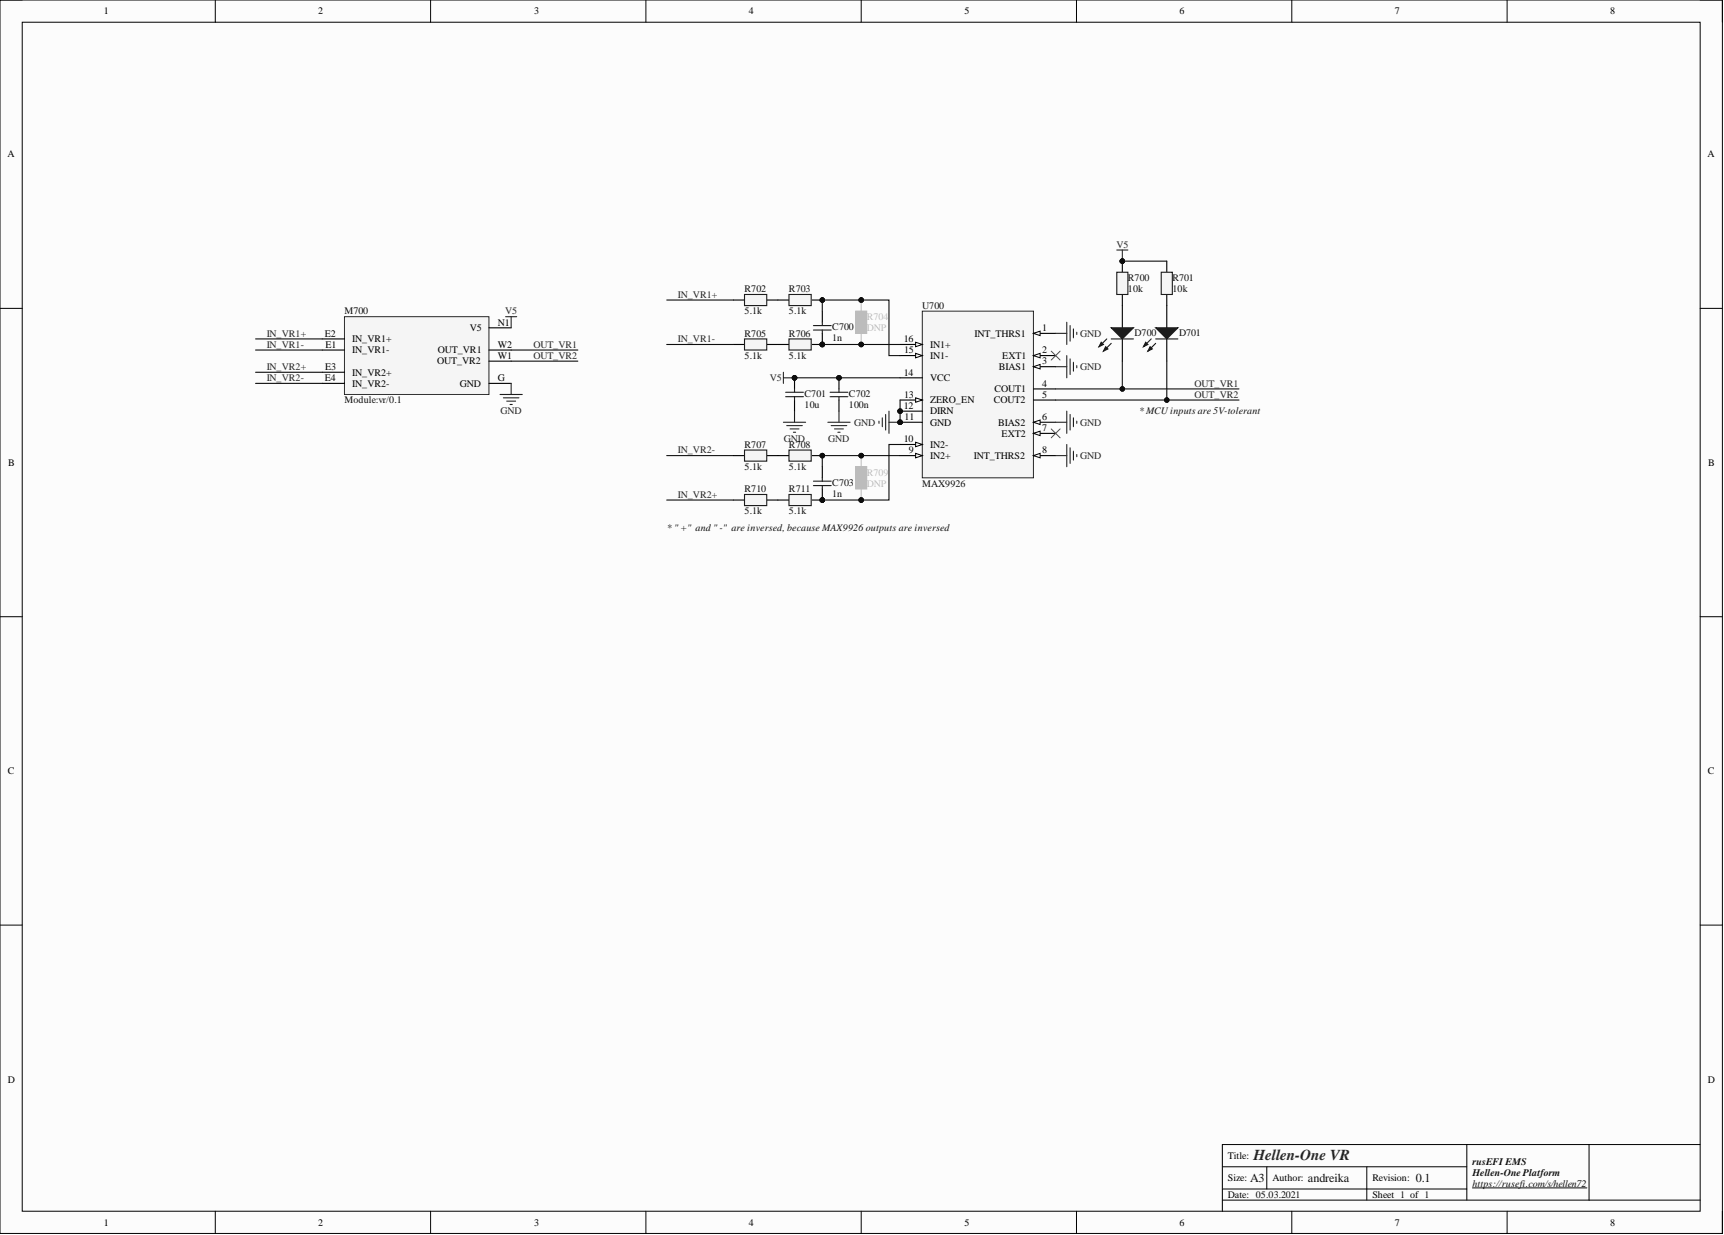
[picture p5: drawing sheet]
<svg xmlns="http://www.w3.org/2000/svg" width="393mm" height="282mm" viewBox="0 0 393 282" stroke-linecap="round" stroke-linejoin="round" font-family="sans-serif">
<path d="M0 0h393v281.5h-393z" fill-rule="evenodd" fill="#fcfcfc"/>
<path d="M0 0h393v281.5h-393z" fill="none" stroke="#000" stroke-width=".23"/>
<path d="M5.1 5.1h382.8v271.3h-382.8z" fill-rule="evenodd" fill="#fcfcfc"/>
<g fill="none" stroke="#000" stroke-width=".23">
<path d="M0 0h5.1M5.1 5.1h382.8v271.3h-382.8zM49.1 0v5.1M98.2 0v5.1M147.4 0v5.1M196.5 0v5.1M245.6 0v5.1M294.7 0v5.1M343.9 0v5.1M387.9 0h5.1v5.1M0 70.4h5.1M387.9 70.4h5.1"/>
<path d="M0 140.8h5.1M387.9 140.8h5.1M0 211.1h5.1M387.9 211.1h5.1M49.1 276.4v5.1M98.2 276.4v5.1M147.4 276.4v5.1M196.5 276.4v5.1M245.6 276.4v5.1M278.9 266.3h55.8M278.9 273.9h109M278.9 271.4h55.8"/>
<path d="M289 266.3v5.1M294.7 276.4v5.1M311.8 266.3v7.6M334.7 261.2v12.7M343.9 276.4v5.1M362.6 261.2v12.7M387.9 261.2h-109v15.2M393 276.4v5.1"/>
</g>
<path d="M335.9 271.1h26.2" fill="none" stroke="#0e0e0e" stroke-width=".23"/>
<path d="M200.5 96.1v.5M201.3 95.4v2M202.1 94.6v3.6M202.8 93.8v5.1M202.8 96.4h2.6" fill="none" stroke="#262626" stroke-width=".25"/>
<circle cx="205.4" cy="96.4" r=".51" fill="#0e0e0e"/>
<circle cx="205.4" cy="96.4" r=".51" fill="none" stroke="#0e0e0e" stroke-width=".23"/>
<path d="M178.7 85v2.5M178.7 86.2h2.6" fill="none" stroke="#262626" stroke-width=".25"/>
<circle cx="181.3" cy="86.2" r=".51" fill="#0e0e0e"/>
<circle cx="181.3" cy="86.2" r=".51" fill="none" stroke="#0e0e0e" stroke-width=".23"/>
<circle cx="187.6" cy="78.6" r=".51" fill="#0e0e0e"/>
<circle cx="187.6" cy="78.6" r=".51" fill="none" stroke="#0e0e0e" stroke-width=".23"/>
<path d="M177.5 78.6h2.5M185.1 78.6h2.5" fill="none" stroke="#000" stroke-width=".25"/>
<circle cx="187.6" cy="78.6" r=".51" fill="#0e0e0e"/>
<circle cx="187.6" cy="78.6" r=".51" fill="none" stroke="#0e0e0e" stroke-width=".23"/>
<path d="M180 77.4h5.1v2.5h-5.1z" fill-rule="evenodd" fill="#f5f5f5"/>
<path d="M180 77.4h5.1v2.5h-5.1z" fill="none" stroke="#1c1c1c" stroke-width=".25"/>
<path d="M152.1 68.5h15.2" fill="none" stroke="#0e0e0e" stroke-width=".25"/>
<circle cx="205.4" cy="96.4" r=".51" fill="#0e0e0e"/>
<circle cx="205.4" cy="96.4" r=".51" fill="none" stroke="#0e0e0e" stroke-width=".23"/>
<circle cx="205.4" cy="93.8" r=".51" fill="#0e0e0e"/>
<circle cx="205.4" cy="93.8" r=".51" fill="none" stroke="#0e0e0e" stroke-width=".23"/>
<path d="M210.4 71h25.4v38.1h-25.4z" fill-rule="evenodd" fill="#f5f5f5"/>
<path d="M210.4 71h25.4v38.1h-25.4z" fill="none" stroke="#262626" stroke-width=".23"/>
<path d="M235.8 76.1h5.1" fill="none" stroke="#000" stroke-width=".25"/>
<path d="M235.8 76.1l1.5-.5v1z" fill="#fbfbfb"/>
<path d="M235.8 76.1l1.5-.5v1z" fill="none" stroke="#000" stroke-width=".23"/>
<path d="M235.8 81.2h5.1" fill="none" stroke="#000" stroke-width=".25"/>
<path d="M235.8 81.2l1.5-.5v1z" fill="#fbfbfb"/>
<path d="M235.8 81.2l1.5-.5v1z" fill="none" stroke="#000" stroke-width=".23"/>
<path d="M235.8 83.7h5.1" fill="none" stroke="#000" stroke-width=".25"/>
<path d="M235.8 83.7l1.5-.5v1z" fill="#fbfbfb"/>
<path d="M235.8 83.7l1.5-.5v1z" fill="none" stroke="#000" stroke-width=".23"/>
<path d="M235.8 88.8h5.1M235.8 91.3h5.1M235.8 96.4h5.1" fill="none" stroke="#000" stroke-width=".25"/>
<path d="M235.8 96.4l1.5-.5v1z" fill="#fbfbfb"/>
<path d="M235.8 96.4l1.5-.5v1z" fill="none" stroke="#000" stroke-width=".23"/>
<path d="M235.8 98.9h5.1" fill="none" stroke="#000" stroke-width=".25"/>
<path d="M235.8 98.9l1.5-.5v1z" fill="#fbfbfb"/>
<path d="M235.8 98.9l1.5-.5v1z" fill="none" stroke="#000" stroke-width=".23"/>
<path d="M235.8 104h5.1" fill="none" stroke="#000" stroke-width=".25"/>
<path d="M235.8 104l1.5-.5v1z" fill="#fbfbfb"/>
<path d="M235.8 104l1.5-.5v1z" fill="none" stroke="#000" stroke-width=".23"/>
<path d="M205.4 104h5" fill="none" stroke="#000" stroke-width=".25"/>
<path d="M208.9 103.5l1.5 .5-1.5 .5z" fill="#fbfbfb"/>
<path d="M208.9 103.5l1.5 .5-1.5 .5z" fill="none" stroke="#000" stroke-width=".23"/>
<path d="M205.4 101.4h5" fill="none" stroke="#000" stroke-width=".25"/>
<path d="M208.9 100.9l1.5 .5-1.5 .6z" fill="#fbfbfb"/>
<path d="M208.9 100.9l1.5 .5-1.5 .6z" fill="none" stroke="#000" stroke-width=".23"/>
<path d="M205.4 96.4h5" fill="none" stroke="#000" stroke-width=".25"/>
<circle cx="205.4" cy="96.4" r=".51" fill="#0e0e0e"/>
<circle cx="205.4" cy="96.4" r=".51" fill="none" stroke="#0e0e0e" stroke-width=".23"/>
<path d="M205.4 93.8h5" fill="none" stroke="#000" stroke-width=".25"/>
<circle cx="205.4" cy="93.8" r=".51" fill="#0e0e0e"/>
<circle cx="205.4" cy="93.8" r=".51" fill="none" stroke="#0e0e0e" stroke-width=".23"/>
<path d="M205.4 91.3h5" fill="none" stroke="#000" stroke-width=".25"/>
<path d="M208.9 90.8l1.5 .5-1.5 .5z" fill="#fbfbfb"/>
<path d="M208.9 90.8l1.5 .5-1.5 .5z" fill="none" stroke="#000" stroke-width=".23"/>
<path d="M205.4 86.2h5M205.4 81.2h5" fill="none" stroke="#000" stroke-width=".25"/>
<path d="M208.9 80.7l1.5 .5-1.5 .5z" fill="#fbfbfb"/>
<path d="M208.9 80.7l1.5 .5-1.5 .5z" fill="none" stroke="#000" stroke-width=".23"/>
<path d="M205.4 78.6h5" fill="none" stroke="#000" stroke-width=".25"/>
<path d="M208.9 78.1l1.5 .5-1.5 .5z" fill="#fbfbfb"/>
<path d="M208.9 78.1l1.5 .5-1.5 .5z" fill="none" stroke="#000" stroke-width=".23"/>
<path d="M167.3 78.6h2.6M174.9 78.6h2.6" fill="none" stroke="#000" stroke-width=".25"/>
<path d="M169.9 77.4h5v2.5h-5z" fill-rule="evenodd" fill="#f5f5f5"/>
<path d="M169.9 77.4h5v2.5h-5z" fill="none" stroke="#1c1c1c" stroke-width=".25"/>
<circle cx="196.5" cy="78.6" r=".51" fill="#0e0e0e"/>
<circle cx="196.5" cy="78.6" r=".51" fill="none" stroke="#0e0e0e" stroke-width=".23"/>
<circle cx="196.5" cy="68.5" r=".51" fill="#0e0e0e"/>
<circle cx="196.5" cy="68.5" r=".51" fill="none" stroke="#0e0e0e" stroke-width=".23"/>
<path d="M196.5 76.1v2.5" fill="none" stroke="#bebebe" stroke-width=".25"/>
<circle cx="196.5" cy="78.6" r=".51" fill="#0e0e0e"/>
<circle cx="196.5" cy="78.6" r=".51" fill="none" stroke="#0e0e0e" stroke-width=".23"/>
<path d="M196.5 68.5v2.5" fill="none" stroke="#bebebe" stroke-width=".25"/>
<circle cx="196.5" cy="68.5" r=".51" fill="#0e0e0e"/>
<circle cx="196.5" cy="68.5" r=".51" fill="none" stroke="#0e0e0e" stroke-width=".23"/>
<path d="M195.2 71h2.6v5.1h-2.6z" fill-rule="evenodd" fill="#bebebe"/>
<path d="M195.2 71h2.6v5.1h-2.6z" fill="none" stroke="#bebebe" stroke-width=".25"/>
<circle cx="187.6" cy="68.5" r=".51" fill="#0e0e0e"/>
<circle cx="187.6" cy="68.5" r=".51" fill="none" stroke="#0e0e0e" stroke-width=".23"/>
<path d="M177.5 68.5h2.5M185.1 68.5h2.5" fill="none" stroke="#000" stroke-width=".25"/>
<circle cx="187.6" cy="68.5" r=".51" fill="#0e0e0e"/>
<circle cx="187.6" cy="68.5" r=".51" fill="none" stroke="#0e0e0e" stroke-width=".23"/>
<path d="M180 67.2h5.1v2.5h-5.1z" fill-rule="evenodd" fill="#f5f5f5"/>
<path d="M180 67.2h5.1v2.5h-5.1z" fill="none" stroke="#1c1c1c" stroke-width=".25"/>
<path d="M167.3 68.5h2.6M174.9 68.5h2.6" fill="none" stroke="#000" stroke-width=".25"/>
<path d="M169.9 67.2h5v2.5h-5z" fill-rule="evenodd" fill="#f5f5f5"/>
<path d="M169.9 67.2h5v2.5h-5z" fill="none" stroke="#1c1c1c" stroke-width=".25"/>
<circle cx="187.6" cy="78.6" r=".51" fill="#0e0e0e"/>
<circle cx="187.6" cy="78.6" r=".51" fill="none" stroke="#0e0e0e" stroke-width=".23"/>
<path d="M187.6 71v2.5M187.6 76.1v2.5" fill="none" stroke="#000" stroke-width=".25"/>
<circle cx="187.6" cy="78.6" r=".51" fill="#0e0e0e"/>
<circle cx="187.6" cy="78.6" r=".51" fill="none" stroke="#0e0e0e" stroke-width=".23"/>
<path d="M185.6 75.3h4M185.6 74.3h4M187.6 73.5v.8M187.6 75.3v.8" fill="none" stroke="#1c1c1c" stroke-width=".25"/>
<path d="M187.6 71v-2.5h15.2v12.7h2.6" fill="none" stroke="#0e0e0e" stroke-width=".25"/>
<circle cx="187.6" cy="68.5" r=".51" fill="#0e0e0e"/>
<circle cx="187.6" cy="68.5" r=".51" fill="none" stroke="#0e0e0e" stroke-width=".23"/>
<circle cx="196.5" cy="68.5" r=".51" fill="#0e0e0e"/>
<circle cx="196.5" cy="68.5" r=".51" fill="none" stroke="#0e0e0e" stroke-width=".23"/>
<path d="M187.6 78.6h17.8" fill="none" stroke="#0e0e0e" stroke-width=".25"/>
<circle cx="196.5" cy="78.6" r=".51" fill="#0e0e0e"/>
<circle cx="196.5" cy="78.6" r=".51" fill="none" stroke="#0e0e0e" stroke-width=".23"/>
<circle cx="187.6" cy="78.6" r=".51" fill="#0e0e0e"/>
<circle cx="187.6" cy="78.6" r=".51" fill="none" stroke="#0e0e0e" stroke-width=".23"/>
<path d="M152.1 78.6h15.2M205.4 91.3v5.1" fill="none" stroke="#0e0e0e" stroke-width=".25"/>
<circle cx="205.4" cy="96.4" r=".51" fill="#0e0e0e"/>
<circle cx="205.4" cy="96.4" r=".51" fill="none" stroke="#0e0e0e" stroke-width=".23"/>
<circle cx="205.4" cy="93.8" r=".51" fill="#0e0e0e"/>
<circle cx="205.4" cy="93.8" r=".51" fill="none" stroke="#0e0e0e" stroke-width=".23"/>
<circle cx="191.4" cy="86.2" r=".51" fill="#0e0e0e"/>
<circle cx="191.4" cy="86.2" r=".51" fill="none" stroke="#0e0e0e" stroke-width=".23"/>
<path d="M191.4 86.2v2.6" fill="none" stroke="#000" stroke-width=".25"/>
<circle cx="191.4" cy="86.2" r=".51" fill="#0e0e0e"/>
<circle cx="191.4" cy="86.2" r=".51" fill="none" stroke="#0e0e0e" stroke-width=".23"/>
<path d="M191.4 91.3v2.5" fill="none" stroke="#000" stroke-width=".25"/>
<path d="M189.4 90.5h4M189.4 89.5h4M191.4 88.8v.7M191.4 90.5v.8" fill="none" stroke="#1c1c1c" stroke-width=".25"/>
<circle cx="181.3" cy="86.2" r=".51" fill="#0e0e0e"/>
<circle cx="181.3" cy="86.2" r=".51" fill="none" stroke="#0e0e0e" stroke-width=".23"/>
<path d="M181.3 86.2v2.6" fill="none" stroke="#000" stroke-width=".25"/>
<circle cx="181.3" cy="86.2" r=".51" fill="#0e0e0e"/>
<circle cx="181.3" cy="86.2" r=".51" fill="none" stroke="#0e0e0e" stroke-width=".23"/>
<path d="M181.3 91.3v2.5" fill="none" stroke="#000" stroke-width=".25"/>
<path d="M179.2 90.5h4.1M179.2 89.5h4.1M181.3 88.8v.7M181.3 90.5v.8" fill="none" stroke="#1c1c1c" stroke-width=".25"/>
<path d="M181.3 86.2h24.1" fill="none" stroke="#0e0e0e" stroke-width=".25"/>
<circle cx="191.4" cy="86.2" r=".51" fill="#0e0e0e"/>
<circle cx="191.4" cy="86.2" r=".51" fill="none" stroke="#0e0e0e" stroke-width=".23"/>
<circle cx="181.3" cy="86.2" r=".51" fill="#0e0e0e"/>
<circle cx="181.3" cy="86.2" r=".51" fill="none" stroke="#0e0e0e" stroke-width=".23"/>
<path d="M178.7 96.4h5.1M179.5 97.1h3.6M180.3 97.9h2M181 98.7h.5M181.3 93.8v2.6M188.9 96.4h5.1M189.6 97.1h3.6M190.4 97.9h2M191.2 98.7h.5M191.4 93.8v2.6" fill="none" stroke="#262626" stroke-width=".25"/>
<circle cx="187.6" cy="114.1" r=".51" fill="#0e0e0e"/>
<circle cx="187.6" cy="114.1" r=".51" fill="none" stroke="#0e0e0e" stroke-width=".23"/>
<path d="M177.5 114.1h2.5M185.1 114.1h2.5" fill="none" stroke="#000" stroke-width=".25"/>
<circle cx="187.6" cy="114.1" r=".51" fill="#0e0e0e"/>
<circle cx="187.6" cy="114.1" r=".51" fill="none" stroke="#0e0e0e" stroke-width=".23"/>
<path d="M180 112.9h5.1v2.5h-5.1z" fill-rule="evenodd" fill="#f5f5f5"/>
<path d="M180 112.9h5.1v2.5h-5.1z" fill="none" stroke="#1c1c1c" stroke-width=".25"/>
<path d="M152.1 104h15.2" fill="none" stroke="#0e0e0e" stroke-width=".25"/>
<path d="M167.3 114.1h2.6M174.9 114.1h2.6" fill="none" stroke="#000" stroke-width=".25"/>
<path d="M169.9 112.9h5v2.5h-5z" fill-rule="evenodd" fill="#f5f5f5"/>
<path d="M169.9 112.9h5v2.5h-5z" fill="none" stroke="#1c1c1c" stroke-width=".25"/>
<circle cx="196.5" cy="114.1" r=".51" fill="#0e0e0e"/>
<circle cx="196.5" cy="114.1" r=".51" fill="none" stroke="#0e0e0e" stroke-width=".23"/>
<circle cx="196.5" cy="104" r=".51" fill="#0e0e0e"/>
<circle cx="196.5" cy="104" r=".51" fill="none" stroke="#0e0e0e" stroke-width=".23"/>
<path d="M196.5 111.6v2.5" fill="none" stroke="#bebebe" stroke-width=".25"/>
<circle cx="196.5" cy="114.1" r=".51" fill="#0e0e0e"/>
<circle cx="196.5" cy="114.1" r=".51" fill="none" stroke="#0e0e0e" stroke-width=".23"/>
<path d="M196.5 104v2.5" fill="none" stroke="#bebebe" stroke-width=".25"/>
<circle cx="196.5" cy="104" r=".51" fill="#0e0e0e"/>
<circle cx="196.5" cy="104" r=".51" fill="none" stroke="#0e0e0e" stroke-width=".23"/>
<path d="M195.2 106.5h2.6v5.1h-2.6z" fill-rule="evenodd" fill="#bebebe"/>
<path d="M195.2 106.5h2.6v5.1h-2.6z" fill="none" stroke="#bebebe" stroke-width=".25"/>
<circle cx="187.6" cy="104" r=".51" fill="#0e0e0e"/>
<circle cx="187.6" cy="104" r=".51" fill="none" stroke="#0e0e0e" stroke-width=".23"/>
<path d="M177.5 104h2.5M185.1 104h2.5" fill="none" stroke="#000" stroke-width=".25"/>
<circle cx="187.6" cy="104" r=".51" fill="#0e0e0e"/>
<circle cx="187.6" cy="104" r=".51" fill="none" stroke="#0e0e0e" stroke-width=".23"/>
<path d="M180 102.7h5.1v2.6h-5.1z" fill-rule="evenodd" fill="#f5f5f5"/>
<path d="M180 102.7h5.1v2.6h-5.1z" fill="none" stroke="#1c1c1c" stroke-width=".25"/>
<path d="M167.3 104h2.6M174.9 104h2.6" fill="none" stroke="#000" stroke-width=".25"/>
<path d="M169.9 102.7h5v2.6h-5z" fill-rule="evenodd" fill="#f5f5f5"/>
<path d="M169.9 102.7h5v2.6h-5z" fill="none" stroke="#1c1c1c" stroke-width=".25"/>
<circle cx="187.6" cy="114.1" r=".51" fill="#0e0e0e"/>
<circle cx="187.6" cy="114.1" r=".51" fill="none" stroke="#0e0e0e" stroke-width=".23"/>
<path d="M187.6 106.5v2.6M187.6 111.6v2.5" fill="none" stroke="#000" stroke-width=".25"/>
<circle cx="187.6" cy="114.1" r=".51" fill="#0e0e0e"/>
<circle cx="187.6" cy="114.1" r=".51" fill="none" stroke="#0e0e0e" stroke-width=".23"/>
<path d="M185.6 110.8h4M185.6 109.8h4M187.6 109.1v.7M187.6 110.8v.8" fill="none" stroke="#1c1c1c" stroke-width=".25"/>
<path d="M152.1 114.1h15.2M205.4 101.4h-2.6v12.7h-15.2" fill="none" stroke="#0e0e0e" stroke-width=".25"/>
<circle cx="196.5" cy="114.1" r=".51" fill="#0e0e0e"/>
<circle cx="196.5" cy="114.1" r=".51" fill="none" stroke="#0e0e0e" stroke-width=".23"/>
<circle cx="187.6" cy="114.1" r=".51" fill="#0e0e0e"/>
<circle cx="187.6" cy="114.1" r=".51" fill="none" stroke="#0e0e0e" stroke-width=".23"/>
<path d="M205.4 104h-17.8v2.5" fill="none" stroke="#0e0e0e" stroke-width=".25"/>
<circle cx="187.6" cy="104" r=".51" fill="#0e0e0e"/>
<circle cx="187.6" cy="104" r=".51" fill="none" stroke="#0e0e0e" stroke-width=".23"/>
<circle cx="196.5" cy="104" r=".51" fill="#0e0e0e"/>
<circle cx="196.5" cy="104" r=".51" fill="none" stroke="#0e0e0e" stroke-width=".23"/>
<g fill="none" stroke="#262626" stroke-width=".25">
<path d="M240.9 76.1h2.5M243.4 73.5v5.1M244.2 74.3v3.6M244.9 75.1v2M245.7 75.8v.5M240.9 83.7h2.5M240.9 96.4h2.5M243.4 81.2v5M243.4 93.8v5.1M244.2 81.9v3.6M244.2 94.6v3.6M244.9 82.7v2"/>
<path d="M244.9 95.4v2M245.7 83.4v.5M245.7 96.1v.5M240.9 104h2.5M243.4 101.4v5.1M244.2 102.2v3.6M244.9 103v2M245.7 103.7v.5"/>
</g>
<path d="M239.8 97.9l2.1 2M239.8 80.1l2.1 2.1M241.9 97.9l-2.1 2M241.9 80.1l-2.1 2.1" fill="none" stroke="#4c4c4c" stroke-width=".23"/>
<path d="M240.9 88.8h41.8" fill="none" stroke="#0e0e0e" stroke-width=".25"/>
<circle cx="256.1" cy="88.8" r=".51" fill="#0e0e0e"/>
<circle cx="256.1" cy="88.8" r=".51" fill="none" stroke="#0e0e0e" stroke-width=".23"/>
<path d="M240.9 91.3h41.8" fill="none" stroke="#0e0e0e" stroke-width=".25"/>
<circle cx="266.2" cy="91.3" r=".51" fill="#0e0e0e"/>
<circle cx="266.2" cy="91.3" r=".51" fill="none" stroke="#0e0e0e" stroke-width=".23"/>
<path d="M256.1 69.7v5.1M256.1 77.4v5" fill="none" stroke="#000" stroke-width=".25"/>
<path d="M253.5 74.8h5.1l-2.5 2.6z" fill="#1c1c1c"/>
<path d="M252.5 77.4l-1.8 1.7M253.5 74.8h5.1l-2.5 2.6zM253.5 78.4l-1.7 1.7" fill="none" stroke="#1c1c1c" stroke-width=".25"/>
<path d="M252.3 79.1l.5 .5-1 .5z" fill="#1c1c1c"/>
<path d="M252.3 79.1l.5 .5-1 .5z" fill="none" stroke="#1c1c1c" stroke-width=".25"/>
<path d="M251.3 78.1l.5 .5-1.1 .5z" fill="#1c1c1c"/>
<path d="M251.3 78.1l.5 .5-1.1 .5zM253.5 77.4h5.1" fill="none" stroke="#1c1c1c" stroke-width=".25"/>
<path d="M266.2 69.7v5.1M266.2 77.4v5" fill="none" stroke="#000" stroke-width=".25"/>
<path d="M263.7 74.8h5l-2.5 2.6z" fill="#1c1c1c"/>
<path d="M262.7 77.4l-1.8 1.7M263.7 74.8h5l-2.5 2.6zM263.7 78.4l-1.8 1.7" fill="none" stroke="#1c1c1c" stroke-width=".25"/>
<path d="M262.4 79.1l.5 .5-1 .5z" fill="#1c1c1c"/>
<path d="M262.4 79.1l.5 .5-1 .5z" fill="none" stroke="#1c1c1c" stroke-width=".25"/>
<path d="M261.4 78.1l.5 .5-1 .5z" fill="#1c1c1c"/>
<path d="M261.4 78.1l.5 .5-1 .5zM263.7 77.4h5" fill="none" stroke="#1c1c1c" stroke-width=".25"/>
<circle cx="256.1" cy="59.6" r=".51" fill="#0e0e0e"/>
<circle cx="256.1" cy="59.6" r=".51" fill="none" stroke="#0e0e0e" stroke-width=".23"/>
<path d="M256.1 59.6v2.5M256.1 67.2v2.5" fill="none" stroke="#000" stroke-width=".25"/>
<circle cx="256.1" cy="59.6" r=".51" fill="#0e0e0e"/>
<circle cx="256.1" cy="59.6" r=".51" fill="none" stroke="#0e0e0e" stroke-width=".23"/>
<path d="M254.8 62.1h2.5v5.1h-2.5z" fill-rule="evenodd" fill="#f5f5f5"/>
<path d="M254.8 62.1h2.5v5.1h-2.5z" fill="none" stroke="#1c1c1c" stroke-width=".25"/>
<path d="M266.2 59.6v2.5M266.2 67.2v2.5" fill="none" stroke="#000" stroke-width=".25"/>
<path d="M264.9 62.1h2.6v5.1h-2.6z" fill-rule="evenodd" fill="#f5f5f5"/>
<path d="M264.9 62.1h2.6v5.1h-2.6z" fill="none" stroke="#1c1c1c" stroke-width=".25"/>
<path d="M256.1 82.4v6.4" fill="none" stroke="#0e0e0e" stroke-width=".25"/>
<circle cx="256.1" cy="88.8" r=".51" fill="#0e0e0e"/>
<circle cx="256.1" cy="88.8" r=".51" fill="none" stroke="#0e0e0e" stroke-width=".23"/>
<path d="M266.2 82.4v8.9" fill="none" stroke="#0e0e0e" stroke-width=".25"/>
<circle cx="266.2" cy="91.3" r=".51" fill="#0e0e0e"/>
<circle cx="266.2" cy="91.3" r=".51" fill="none" stroke="#0e0e0e" stroke-width=".23"/>
<path d="M254.8 57.1h2.5M256.1 57.1v2.5" fill="none" stroke="#262626" stroke-width=".25"/>
<circle cx="256.1" cy="59.6" r=".51" fill="#0e0e0e"/>
<circle cx="256.1" cy="59.6" r=".51" fill="none" stroke="#0e0e0e" stroke-width=".23"/>
<path d="M256.1 59.6h10.1" fill="none" stroke="#0e0e0e" stroke-width=".25"/>
<circle cx="256.1" cy="59.6" r=".51" fill="#0e0e0e"/>
<circle cx="256.1" cy="59.6" r=".51" fill="none" stroke="#0e0e0e" stroke-width=".23"/>
<path d="M78.6 72.3h33v17.7h-33z" fill-rule="evenodd" fill="#f5f5f5"/>
<path d="M78.6 72.3h33v17.7h-33z" fill="none" stroke="#262626" stroke-width=".23"/>
<path d="M73.5 79.9h5.1M73.5 77.4h5.1M111.6 79.9h5M111.6 74.8h5M73.5 85h5.1M73.5 87.5h5.1M111.6 82.4h5M111.6 87.5h5" fill="none" stroke="#000" stroke-width=".25"/>
<path d="M115.4 72.3h2.5M116.6 72.3v2.5M114.1 90h5.1M114.9 90.8h3.5M115.6 91.6h2M116.4 92.3h.5M116.6 87.5v2.5" fill="none" stroke="#262626" stroke-width=".25"/>
<path d="M58.3 77.4h15.2M58.3 79.9h15.2M116.6 79.9h15.2M58.3 87.5h15.2M58.3 85h15.2M116.6 82.4h15.2" fill="none" stroke="#0e0e0e" stroke-width=".25"/>
<text font-size="3.5" fill="#262626" x="286" y="264.7">Hellen-One VR</text>
<g font-size="2.8" fill="#0e0e0e">
<text x="285.2" y="269.8">A3</text>
<text x="298.4" y="269.8">andreika</text>
<text x="323" y="269.8">0.1</text>
</g>
<g font-size="2.3">
<text x="23.7" y="3.3">1</text>
<text x="72.6" y="3.3">2</text>
<text x="121.9" y="3.3">3</text>
<text x="170.9" y="3.3">4</text>
<text x="220.1" y="3.3">5</text>
<text x="269.1" y="3.3">6</text>
<text x="318.3" y="3.3">7</text>
<text x="367.4" y="3.3">8</text>
<text x="1.7" y="35.9">A</text>
<text x="389.6" y="35.9">A</text>
<text x="74.1" y="76.8">E2</text>
<text x="107.2" y="75.6">V5</text>
<text x="113.6" y="74.3">N1</text>
<text x="222.4" y="76.8">INT_THRS1</text>
<text x="237.8" y="75.6">1</text>
<text x="74.3" y="79.4">E1</text>
<text x="80.4" y="80.7">IN_VR1-</text>
<text x="80.4" y="78.1">IN_VR1+</text>
<text x="99.7" y="83.2">OUT_VR2</text>
<text x="99.9" y="80.7">OUT_VR1</text>
<text x="113.6" y="81.9">W1</text>
<text x="113.6" y="79.4">W2</text>
<text x="206.2" y="78.1">16</text>
<text x="206.3" y="80.7">15</text>
<text x="212.2" y="81.9">IN1-</text>
<text x="212.2" y="79.4">IN1+</text>
<text x="228.7" y="81.9">EXT1</text>
<text x="237.8" y="80.7">2</text>
<text x="237.8" y="83.2">3</text>
<text x="74.1" y="87">E4</text>
<text x="74.2" y="84.5">E3</text>
<text x="80.4" y="85.7">IN_VR2+</text>
<text x="80.4" y="88.3">IN_VR2-</text>
<text x="104.9" y="88.3">GND</text>
<text x="113.6" y="87">G</text>
<text x="206.2" y="85.7">14</text>
<text x="212.2" y="87">VCC</text>
<text x="226.9" y="89.5">COUT1</text>
<text x="227.9" y="84.5">BIAS1</text>
<text x="237.8" y="88.3">4</text>
<text x="206.2" y="93.3">12</text>
<text x="206.3" y="90.8">13</text>
<text x="206.4" y="95.9">11</text>
<text x="212.2" y="94.6">DIRN</text>
<text x="212.2" y="92.1">ZERO_EN</text>
<text x="226.7" y="92.1">COUT2</text>
<text x="237.8" y="90.8">5</text>
<text x="237.8" y="95.9">6</text>
<text x="206.2" y="100.9">10</text>
<text x="212.2" y="97.1">GND</text>
<text x="227.8" y="97.1">BIAS2</text>
<text x="228.5" y="99.7">EXT2</text>
<text x="237.8" y="98.4">7</text>
<text x="1.9" y="106.4">B</text>
<text x="207.4" y="103.5">9</text>
<text x="212.2" y="104.7">IN2+</text>
<text x="212.2" y="102.2">IN2-</text>
<text x="222.2" y="104.7">INT_THRS2</text>
<text x="237.8" y="103.5">8</text>
<text x="389.8" y="106.4">B</text>
<text x="1.8" y="176.7">C</text>
<text x="389.7" y="176.7">C</text>
<text x="1.8" y="247.1">D</text>
<text x="389.7" y="247.1">D</text>
<text x="280.2" y="264.5">Title:</text>
<text x="280.2" y="269.6">Size:</text>
<text x="290.3" y="269.6">Author:</text>
<text x="313.1" y="269.6">Revision:</text>
<text x="280.2" y="273.4">Date: 05.03.2021</text>
<text x="313.1" y="273.4">Sheet 1 of 1</text>
<text x="23.7" y="279.7">1</text>
<text x="72.6" y="279.7">2</text>
<text x="121.9" y="279.7">3</text>
<text x="170.9" y="279.7">4</text>
<text x="220.1" y="279.7">5</text>
<text x="269.1" y="279.7">6</text>
<text x="318.3" y="279.7">7</text>
<text x="367.4" y="279.7">8</text>
</g>
<g font-size="2.3" fill="#262626">
<text x="254.7" y="56.6">V5</text>
<text x="115.3" y="71.8">V5</text>
<text x="154.7" y="68">IN_VR1+</text>
<text x="60.8" y="76.8">IN_VR1+</text>
<text x="246.4" y="76.8">GND</text>
<text x="60.8" y="79.4">IN_VR1-</text>
<text x="121.7" y="79.4">OUT_VR1</text>
<text x="121.7" y="81.9">OUT_VR2</text>
<text x="154.7" y="78.1">IN_VR1-</text>
<text x="60.8" y="87">IN_VR2-</text>
<text x="60.8" y="84.5">IN_VR2+</text>
<text x="175.6" y="87">V5</text>
<text x="246.4" y="84.5">GND</text>
<text x="272.6" y="88.3">OUT_VR1</text>
<text x="114.2" y="94.6">GND</text>
<text x="272.6" y="90.8">OUT_VR2</text>
<text x="178.8" y="100.9">GND</text>
<text x="189" y="100.9">GND</text>
<text x="194.9" y="97.1">GND</text>
<text x="246.4" y="97.1">GND</text>
<text x="154.7" y="103.5">IN_VR2-</text>
<text x="246.4" y="104.7">GND</text>
<text x="154.7" y="113.6">IN_VR2+</text>
</g>
<g font-size="2.3" fill="#0e0e0e">
<text x="257.3" y="64.2">R700</text>
<text x="267.5" y="64.2">R701</text>
<text x="78.6" y="71.8">M700</text>
<text x="169.9" y="66.7">R702</text>
<text x="169.9" y="71.8">5.1k</text>
<text x="180" y="66.7">R703</text>
<text x="180" y="71.8">5.1k</text>
<text x="210.4" y="70.5">U700</text>
<text x="257.3" y="66.7">10k</text>
<text x="267.5" y="66.7">10k</text>
<text x="169.9" y="76.8">R705</text>
<text x="180" y="76.8">R706</text>
<text x="189.9" y="75.3">C700</text>
<text x="189.9" y="77.9">1n</text>
<text x="258.9" y="76.6">D700</text>
<text x="269" y="76.6">D701</text>
<text x="169.9" y="81.9">5.1k</text>
<text x="180" y="81.9">5.1k</text>
<text x="78.6" y="92.1">Module:vr/0.1</text>
<text x="183.6" y="90.5">C701</text>
<text x="183.6" y="93.1">10u</text>
<text x="193.7" y="90.5">C702</text>
<text x="193.7" y="93.1">100n</text>
<text x="259.9" y="94.6">* MCUinputs are 5V-tolerant</text>
<text x="169.9" y="102.2">R707</text>
<text x="169.9" y="107.3">5.1k</text>
<text x="180" y="102.2">R708</text>
<text x="180" y="107.3">5.1k</text>
<text x="169.9" y="112.4">R710</text>
<text x="180" y="112.4">R711</text>
<text x="189.9" y="110.8">C703</text>
<text x="189.9" y="113.4">1n</text>
<text x="210.4" y="111.1">MAX9926</text>
<text x="169.9" y="117.4">5.1k</text>
<text x="180" y="117.4">5.1k</text>
<text x="152.1" y="121.2">* &quot; +&quot; and &quot; -&quot; are inversed, because MAX9926 outputs are inversed</text>
<text x="335.9" y="268.4">Hellen-One Platform</text>
<text x="335.9" y="265.9">rusEFI EMS</text>
<text x="335.9" y="270.9">https://rusefi.com/s/hellen72</text>
</g>
<g font-size="2.3" fill="#bebebe">
<text x="197.8" y="75.6">DNP</text>
<text x="197.8" y="73">R704</text>
<text x="197.8" y="111.1">DNP</text>
<text x="197.8" y="108.5">R709</text>
</g>
</svg>
